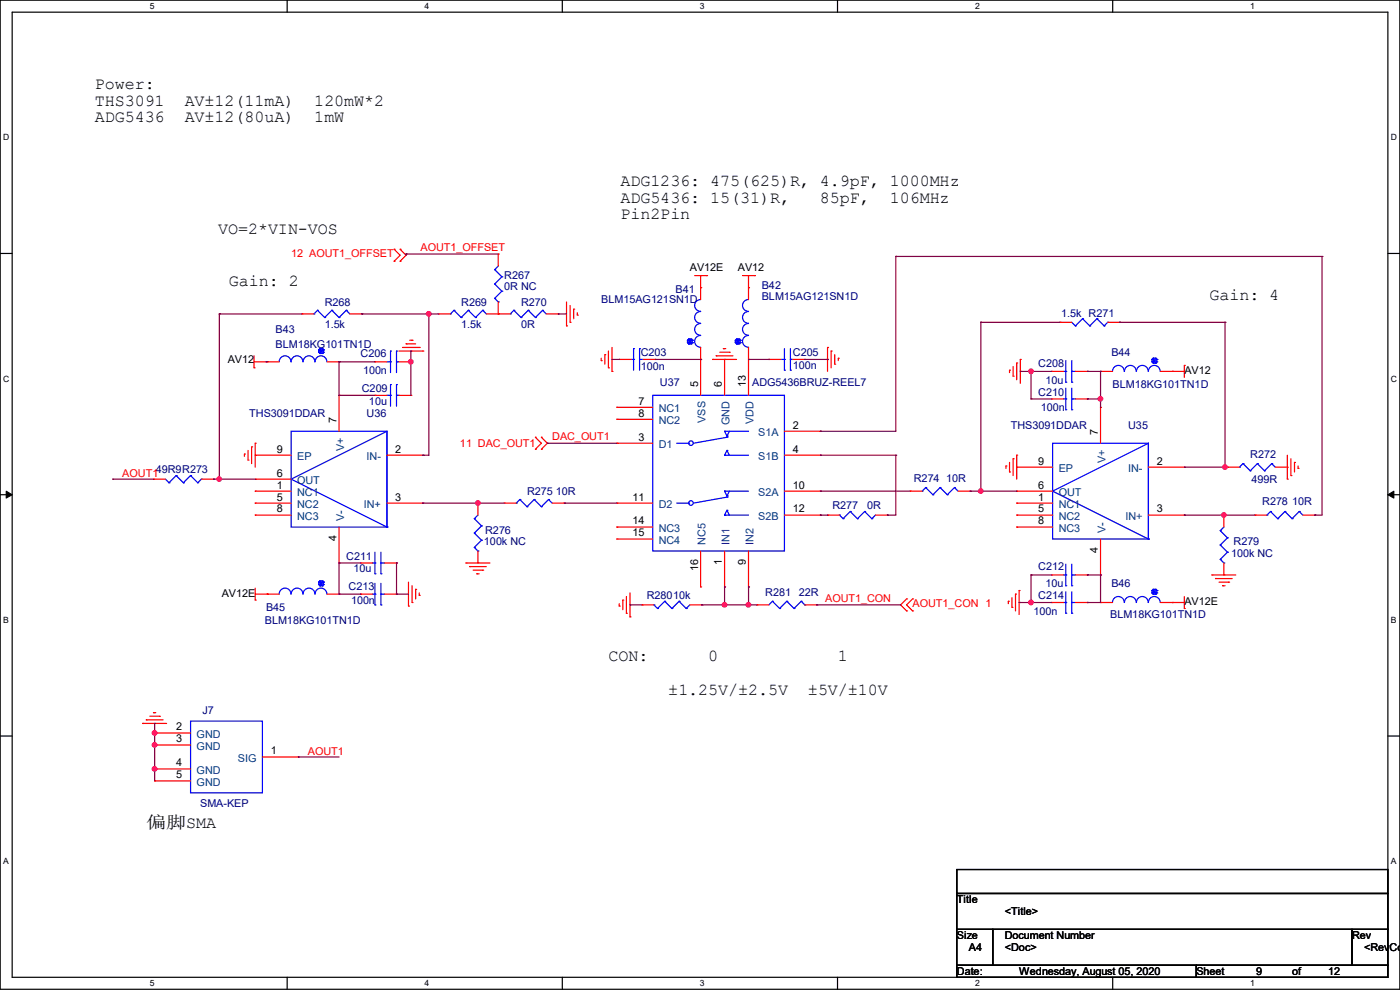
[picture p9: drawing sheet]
<svg xmlns="http://www.w3.org/2000/svg" width="297mm" height="210mm" viewBox="0 0 297 210" stroke-linecap="round" stroke-linejoin="round" font-family="sans-serif">
<path d="M0 0h297v209.8h-297zM2.6 2.6h291.8v204.7h-291.8z" fill="none" stroke="#000" stroke-width=".25"/>
<g fill="#fff">
<path d="M31.7 .3h1v2h-1z"/>
<path d="M31.7 207.6h1v1.9h-1z"/>
</g>
<path d="M60.9 0v2.6M60.9 207.3v2.5" fill="none" stroke="#000" stroke-width=".25"/>
<g fill="#fff">
<path d="M90.1 .3h1v2h-1z"/>
<path d="M90.1 207.6h1v1.9h-1z"/>
</g>
<path d="M119.3 0v2.6M119.3 207.3v2.5" fill="none" stroke="#000" stroke-width=".25"/>
<g fill="#fff">
<path d="M148.5 .3h.9v2h-.9z"/>
<path d="M148.5 207.6h.9v1.9h-.9z"/>
</g>
<path d="M177.7 0v2.6M177.7 207.3v2.5" fill="none" stroke="#000" stroke-width=".25"/>
<g fill="#fff">
<path d="M206.8 .3h1v2h-1z"/>
<path d="M206.8 207.6h1v1.9h-1z"/>
</g>
<path d="M236.1 0v2.6M236.1 207.3v2.5" fill="none" stroke="#000" stroke-width=".25"/>
<g fill="#fff">
<path d="M265.2 .3h1v2h-1z"/>
<path d="M265.2 207.6h1v1.9h-1z"/>
<path d="M.7 28.2h1.2v1.9h-1.2z"/>
<path d="M295.1 28.2h1.2v1.9h-1.2z"/>
<path d="M.7 79.3h1.2v2h-1.2z"/>
<path d="M295.1 79.3h1.2v2h-1.2z"/>
</g>
<path d="M0 53.8h2.6M294.4 53.8h2.6" fill="none" stroke="#000" stroke-width=".25"/>
<g fill="#fff">
<path d="M.7 130.5h1.2v2h-1.2z"/>
<path d="M295.1 130.5h1.1v2h-1.1z"/>
</g>
<path d="M0 104.9h2.6M294.4 104.9h2.6" fill="none" stroke="#000" stroke-width=".25"/>
<path d="M1.3 104.2l1.3 .7-1.3 .8zM294.4 104.9l1.3-.7v1.5z" fill="#000" stroke="#000" stroke-width=".21"/>
<g fill="#fff">
<path d="M.7 181.7h1.2v2h-1.2z"/>
<path d="M295.1 181.7h1.1v2h-1.1z"/>
</g>
<path d="M0 156.1h2.6M294.4 156.1h2.6M203 184.4h91.4v5.1h-91.4zM203 189.5h91.4v7.6h-91.4zM203 197.1h7.6v7.7h-7.6zM210.6 197.1h76.2v7.7h-76.2zM286.8 197.1h7.6v7.7h-7.6zM203 204.8h50.8v2.5h-50.8zM253.8 204.8h40.6v2.5h-40.6z" fill="none" stroke="#000" stroke-width=".25"/>
<g fill="none" stroke="#f00" stroke-width=".25">
<path d="M83.6 55.4h.1M83.6 52.9h.1M83.6 52.9l1.3 1.2-1.3 1.3M84.9 52.9h.1M84.9 55.4h.1M84.9 52.9l1.2 1.2-1.2 1.3M105.7 53.9h.1M105.7 53.9v2.5M147.4 58.5h2.5M148.6 58.5v5M149.9 58.5h.1M157.5 58.5h2.6"/>
<path d="M158.8 58.5v5M160.1 58.5h.1M53.9 78h.1M53.9 76.8h2.5M53.9 75.5v2.5M56.4 76.8h.1M56.7 76.8h.1M56.7 76.8h2.5M64.1 66.6h.1M64.1 66.6h2.5M69.4 76.8h2.5M71.9 76.8h.1"/>
<path d="M74.2 66.6h2.6M76.8 66.6h.1M79.5 76.8h.1M79.5 76.8h2.6M84.6 76.8h2.6M84.6 74.5h5.1M85.4 73.7h3.5M86.1 72.9h.1M86.1 72.9h2.1M86.9 72.2h.5M87.2 76.8h.1M87.4 72.2h.1"/>
<path d="M88.9 73.7h.1M89.7 74.5h.1M93 66.6h.1M93 66.6h2.5M103.2 66.6h5M105.7 66.6h.1M105.7 64.1v2.5M115.9 66.6h2.5M118.4 66.6h.1M120.2 69.1h.1M120.2 64.1v5M120.9 68.4h.1"/>
<path d="M120.9 64.8v3.6M121.7 65.6h.1M121.7 65.6v2M122.5 66.8h.1M122.5 66.3v.5M127.6 76.5h.1M127.6 76v.5M128.3 75.2h.1M128.3 75.2v2.1M129.1 78h.1M129.1 74.5v3.5M129.8 78.8h.1"/>
<path d="M129.8 73.7v5.1M131.4 76.2h.1M131.4 76.2h2.5M136.4 76.2h2.6M139 76.2h.1M148.6 61h.1M148.6 76.2h.1M148.6 73.7v10.2M151.2 76.2h.1M151.2 76.2h5.1M151.9 75.5h.1M151.9 75.5h3.6"/>
<path d="M152.7 74.7h2M153.5 74h.1M153.5 74h.5M153.7 76.2h.1M153.7 76.2v7.7M154.7 74.7h.1M158.8 61h.1M158.8 76.2h.1M158.8 73.7v10.2M163.1 76.2h.1M163.1 76.2h2.6M168.2 76.2h2.5"/>
<path d="M170.7 76.2h.1M175.6 73.7h.1M175.6 73.7v5.1M176.3 74.5h.1M176.3 74.5v3.5M177.1 77.3h.1M177.1 75.2v2.1M177.8 76h.1M177.8 76v.5M214.2 78.5h.1M214.2 78.5v.5M214.9 79.8h.1"/>
<path d="M214.9 77.8v2M215.7 77h.1M215.7 77v3.6M216.5 76.2h.1M216.5 76.2v5.1M223.1 78.8h.1M223.1 78.8h2.5M224.8 68.4h.1M224.8 68.4h2.6M228.1 78.8h2.6M230.7 78.8h.1M233.5 78.8h.1"/>
<path d="M233.5 78.8h2.5M235 68.4h2.5M237.5 68.4h.1M246.2 78.8h5M248.7 78.8h.1M251.2 77.5h.1M251.2 77.5v2.6M51.9 96.3h.1M51.9 96.3v.5M52.6 97.6h.1M52.6 95.5v2.1M53.4 94.8h.1"/>
<path d="M53.4 94.8v3.5M54.1 94h.1M54.1 96.6h.1M54.1 94v5.1M54.1 96.6h7.7M71.9 83.9h.1M71.9 83.9v7.6M79.5 83.9h.1M79.5 83.9h2.6M82.1 96.6h7.6M84.6 83.9h2.6M87.2 83.9h.1"/>
<path d="M89.7 96.6h.1M113.6 95.3h.1M113.6 92.8h.1M113.6 92.8l1.3 1.2-1.3 1.3M114.9 92.8h.1M114.9 95.3h.1M114.9 92.8l1.2 1.2-1.2 1.3M130.9 94h.1M130.9 86.4h.1M130.9 88.9h.1M130.9 94h7.6M130.9 86.4h7.6"/>
<path d="M130.9 88.9h7.6M166.4 96.6h7.6M166.4 91.5h7.6M174 91.5h.1M174 96.6h.1M213.4 98.8h.1M213.4 98.8v.6M214.2 98.1v2M214.9 97.3h.1M214.9 97.3v3.6M215.7 96.6h.1M215.7 99.1h.1"/>
<path d="M215.7 96.6v5M215.7 99.1h7.6M223.1 84.6h.1M223.1 84.6h2.5M228.1 84.6h2.6M230.7 84.6h.1M233.5 86.4h.1M233.5 86.4v7.6M243.6 99.1h7.6M251.2 99.1h.1M260.4 99.1h.1M260.4 99.1h2.5"/>
<path d="M270.6 99.1h2.5M273.1 99.1h.1M273.1 96.6v5M273.9 97.3v3.6M274.6 98.1h.1M274.6 98.1v2M275.4 99.4h.1M275.4 98.8v.6M32.6 101.6h.1M32.6 101.6h2.5M42.7 101.6h2.6M45.3 101.6h.1"/>
<path d="M54.1 101.6h.1M54.1 109.3h.1M54.1 104.2h.1M54.1 106.7h.1M54.1 109.3h7.7M54.1 106.7h7.7M54.1 101.6h7.7M54.1 104.2h7.7M71.9 119.4h.1M71.9 111.8v7.6M76.5 119.4h.1M76.5 119.4h2.5"/>
<path d="M81.6 119.4h2.5M82.1 106.7h7.6M84.1 119.4h.1M89.7 106.7h.1M98.8 119.4h.1M98.8 119.4h5.1M101.4 106.7h.1M101.4 119.4h.1M101.4 106.7v2.6M101.4 116.9v2.5M107 106.7h.1M107 106.7h2.5"/>
<path d="M117.1 106.7h2.6M119.7 106.7h.1M130.9 106.7h.1M130.9 111.8h.1M130.9 114.3h.1M130.9 106.7h7.6M130.9 111.8h7.6M130.9 114.3h7.6M148.6 116.9v7.6M153.7 116.9v7.6M158.8 116.9v7.6M166.4 109.3h7.6"/>
<path d="M166.4 104.2h7.6M174 104.2h.1M174 109.3h.1M175.6 109.3h.1M175.6 109.3h2.5M185.7 109.3h2.6M188.3 109.3h.1M193.1 104.2h.1M193.1 104.2h2.5M203.2 104.2h2.6M205.8 104.2h.1M214.2 100.1h.1"/>
<path d="M215.7 104.2h.1M215.7 111.8h.1M215.7 106.7h.1M215.7 109.3h.1M215.7 109.3h7.6M215.7 106.7h7.6M215.7 104.2h7.6M215.7 111.8h7.6M233.5 114.3v7.7M243.6 109.3h7.6M251.2 109.3h.1M259.6 109.3h.1"/>
<path d="M259.6 109.3v2.5M259.6 119.4v2.6M266.2 109.3h.1M266.2 109.3h2.6M273.1 101.6h.1M273.9 100.9h.1M276.4 109.3h2.5M278.9 109.3h.1M54.1 127.3h.1M54.1 126h5.1M54.1 124.8v2.5M56.7 126h.1"/>
<path d="M69.4 126h2.5M71.9 126h.1M76.5 126h.1M76.5 126h2.5M81.6 126h2.5M84.1 126h.1M86.7 128.6h.1M86.7 123.5v5.1M87.4 127.8h.1M87.4 124.2v3.6M88.2 125h.1M88.2 125v2"/>
<path d="M88.9 126.3h.1M88.9 125.8v.5M99.6 120.2h.1M99.6 120.2h3.6M100.4 120.9h2M101.1 121.7h.1M101.1 121.7h.5M102.4 120.9h.1M131.4 128.6h.1M131.4 128.1v.5M132.1 127.3h.1M132.1 127.3v2"/>
<path d="M132.9 130.1h.1M132.9 126.5v3.6M133.6 130.9h.1M133.6 125.8v5.1M136.2 128.3h.1M136.2 128.3h2.5M146.3 128.3h2.6M148.6 124.5h.1M148.9 128.3h.1M153.7 124.5h.1M158.8 124.5h.1M160.6 128.3h.1"/>
<path d="M160.6 128.3h2.5M170.7 128.3h2.6M173.3 128.3h.1M192.3 129.6h.1M192.3 127h.1M192.3 127l-1.2 1.3 1.2 1.3M193.6 127h.1M193.6 129.6h.1M193.6 127l-1.3 1.3 1.3 1.3M213.9 127.6h.1M213.9 127.6v.5M214.7 128.8h.1"/>
<path d="M214.7 126.8v2M215.4 126h.1M215.4 126v3.6M216.2 125.3h.1M216.2 125.3v5M223.1 122h.1M223.1 127.8h.1M223.1 122h2.5M223.1 127.8h2.5M228.1 122h2.6M228.1 127.8h2.6M230.7 122h.1"/>
<path d="M230.7 127.8h.1M233.5 122h.1M233.5 127.8h.1M233.5 127.8h2.5M246.2 127.8h5M248.7 127.8h.1M251.2 129.1h.1M251.2 126.5v2.6M257.1 122h.1M257.1 122h5.1M257.9 122.7h.1M257.9 122.7h3.5"/>
<path d="M258.6 123.5h2M259.4 124.2h.1M259.4 124.2h.5M259.6 122h.1M260.6 123.5h.1M30.3 153.5h.1M30.3 153.5h5M31 152.7h.1M31 152.7h3.6M31.8 151.9h2M32.6 151.2h.1M32.6 151.2h.5"/>
<path d="M32.8 155.5h.1M32.8 158h.1M32.8 155.5h7.6M32.8 158h7.6M33.8 151.9h.1M32.8 163.1h.1M32.8 165.7h.1M32.8 163.1h7.6M32.8 165.7h7.6M55.7 160.6h7.6M63.3 160.6h.1"/>
</g>
<g fill="none" stroke="#00f" stroke-width=".25">
<path d="M104.9 57.2h.1M104.9 57.2l1.6 1.5M105.7 56.4l-.8 .8M106.5 58.7h.1M106.5 58.7l-1.6 1.5M59.2 76.8a1.25 1.25 0 0 1 1.3-1.3 1.25 1.25 0 0 1 1.2 1.3M61.8 76.8a1.27 1.27 0 0 1 1.2-1.3 1.27 1.27 0 0 1 1.3 1.3 1.27 1.27 0 0 1 1.3-1.3 1.27 1.27 0 0 1 1.2 1.3 1.25 1.25 0 0 1 1.3-1.3 1.25 1.25 0 0 1 1.2 1.3M66.6 66.6h.1M67.4 65.8h.1M67.4 65.8l1.5 1.6M67.4 65.8l-.8 .8M67.6 74.2h.1"/>
<path d="M67.6 74.7h.1M67.6 74.2l1 .5M67.6 74.2v.5M67.6 74.7l.3 .3M67.9 74h.1M67.9 75h.1M67.9 74h.5M67.9 74l.5 1M67.9 74l-.3 .2M67.9 75h.5M68.4 74h.1M68.4 75h.1"/>
<path d="M68.4 74l.2 .2M68.4 74l-.5 1M68.6 74.7h.1M68.6 74.2h.1M68.6 74.7l-.2 .3M68.6 74.2v.5M68.6 74.2l-1 .5M68.9 67.4h.1M70.4 65.8h.1M70.4 65.8l1.5 1.6M70.4 65.8l-1.5 1.6M71.9 67.4h.1"/>
<path d="M73.4 65.8h.1M73.4 65.8l.8 .8M73.4 65.8l-1.5 1.6M82.1 76.8h.7M82.8 74.5h.1M82.8 76.8h.1M82.8 74.5v4.5M84.1 76.8h.1M84.1 74.5h.1M84.1 76.8h.5M84.1 74.5v4.5M95.5 66.6h.1"/>
<path d="M96.3 65.8h.1M96.3 65.8l-.8 .8M96.3 65.8l1.5 1.6M97.8 67.4h.1M99.4 65.8h.1M99.4 65.8l-1.6 1.6M99.4 65.8l1.5 1.6M100.9 67.4h.1M102.4 65.8h.1M102.4 65.8l-1.5 1.6M102.4 65.8l.8 .8M104.9 60.2h.1"/>
<path d="M104.9 63.3h.1M104.9 60.2l1.6 1.6M104.9 63.3l.8 .8M105.7 64.1h.1M106.5 61.8h.1M106.5 61.8l-1.6 1.5M108.2 66.6h.1M109 65.8h.1M109 65.8l1.5 1.6M109 65.8l-.8 .8M110.5 67.4h.1M112.1 65.8h.1"/>
<path d="M112.1 65.8l1.5 1.6M112.1 65.8l-1.6 1.6M113.6 67.4h.1M115.1 65.8h.1M115.1 65.8l.8 .8M115.1 65.8l-1.5 1.6M133.9 76.2h.5M134.4 76.2h.1M134.4 74h.1M134.4 74v4.5M135.7 74h.1M135.7 76.2h.1"/>
<path d="M135.7 76.2h.7M135.7 74v4.5M145.8 72.7h.1M145.8 72.2h.1M145.8 72.7l.3 .2M145.8 72.2v.5M145.8 72.2l1.1 .5M146.1 71.9h.1M146.1 72.9h.1M146.1 71.9l.5 1M146.1 72.9h.5M146.1 71.9l-.3 .3"/>
<path d="M146.1 71.9h.5M146.6 72.9h.1M146.6 71.9h.1M146.6 71.9l.3 .3M146.6 71.9l-.5 1M146.9 72.7h.1M146.9 72.2h.1M146.9 72.7l-.3 .2M146.9 72.2l-1.1 .5M146.9 72.2v.5M148.6 71.2a1.25 1.25 0 0 0-1.2 1.2 1.25 1.25 0 0 0 1.2 1.3M148.6 63.5a1.25 1.25 0 0 0-1.2 1.3 1.25 1.25 0 0 0 1.2 1.2"/>
<path d="M148.6 66.1a1.25 1.25 0 0 0-1.2 1.2 1.25 1.25 0 0 0 1.2 1.3M148.6 68.6a1.25 1.25 0 0 0-1.2 1.3 1.25 1.25 0 0 0 1.2 1.2M156 72.7h.1M156 72.2h.1M156 72.7l.3 .2M156 72.2v.5M156 72.2l1 .5M156.3 71.9h.1M156.3 72.9h.1M156.3 72.9h.5M156.3 71.9h.5M156.3 71.9l.5 1"/>
<path d="M156.3 71.9l-.3 .3M156.8 72.9h.1M156.8 71.9h.1M156.8 71.9l.2 .3M156.8 71.9l-.5 1M157 72.7h.1M157 72.2h.1M157 72.7l-.2 .2M157 72.2l-1 .5M157 72.2v.5M158.8 71.2a1.25 1.25 0 0 0-1.3 1.2 1.25 1.25 0 0 0 1.3 1.3M158.8 63.5a1.25 1.25 0 0 0-1.3 1.3 1.25 1.25 0 0 0 1.3 1.2"/>
<path d="M158.8 66.1a1.25 1.25 0 0 0-1.3 1.2 1.25 1.25 0 0 0 1.3 1.3M158.8 68.6a1.25 1.25 0 0 0-1.3 1.3 1.25 1.25 0 0 0 1.3 1.2M165.7 76.2h.7M166.4 78.5h.1M166.4 76.2h.1M166.4 74v4.5M167.7 76.2h.1M167.7 78.5h.1M167.7 76.2h.5M167.7 74v4.5M225.6 78.8h.5M226.1 78.8h.1"/>
<path d="M226.1 76.5v4.6M227.4 78.8h.1M227.4 78.8h.7M227.4 76.5v4.6M227.4 68.4l.7 .7M228.1 69.1h.1M229.7 67.6h.1M229.7 67.6l-1.6 1.5M229.7 67.6l1.5 1.5M231.2 69.1h.1M232.7 67.6h.1M232.7 67.6l-1.5 1.5"/>
<path d="M232.7 67.6l1.5 1.5M234.2 69.1h.1M235 68.4h.1M235 68.4l-.8 .7M236 78.8a1.25 1.25 0 0 1 1.3-1.3 1.25 1.25 0 0 1 1.2 1.3M238.5 78.8a1.25 1.25 0 0 1 1.3-1.3 1.25 1.25 0 0 1 1.2 1.3M241.1 78.8a1.25 1.25 0 0 1 1.2-1.3 1.25 1.25 0 0 1 1.3 1.3M243.6 78.8a1.25 1.25 0 0 1 1.3-1.3 1.25 1.25 0 0 1 1.2 1.3M244.4 76.2h.1M244.4 76.8h.1M244.4 76.2v.6M244.4 76.2l1 .6"/>
<path d="M244.4 76.8l.2 .2M244.6 76h.1M244.6 77h.1M244.6 76h.6M244.6 76l.6 1M244.6 76l-.2 .2M244.6 77h.6M245.2 76h.1M245.2 77h.1M245.2 76l.2 .2M245.2 76l-.6 1M245.4 76.8h.1"/>
<path d="M245.4 76.2h.1M245.4 76.2v.6M245.4 76.8l-.2 .2M245.4 76.2l-1 .6M61.8 91.5h20.3v20.3h-20.3zM82.1 83.9h.7M82.8 81.6h.1M82.8 83.9h.1M82.8 81.6v4.5M84.1 83.9h.1M84.1 81.6h.1M84.1 81.6v4.5"/>
<path d="M84.1 83.9h.5M138.5 83.9h27.9v33h-27.9zM143.6 94h2.5M146.1 94h.1M153.7 91.5h.1M153.7 96.6h.1M153.7 91.5h5.1M153.7 96.6h5.1M153.7 91.5l.5 1M154.2 92.8h.1M154.2 92.5h.1M154.2 95.5h.1"/>
<path d="M154.2 92.8l-7.1 1.2M154.2 95.5l.5 1.1M154.2 95.5l-.5 1.1M154.7 91.5l-.5 1M223.3 94h20.3v20.3h-20.3zM225.6 84.6h.5M226.1 81.1h.1M226.1 84.6h.1M226.1 86.9h.1M226.1 82.3v4.6M227.4 81.1h.1M227.4 86.9h.1"/>
<path d="M227.4 84.6h.1M227.4 82.3v4.6M227.4 84.6h.7M262.9 99.1h.1M263.7 98.3h.1M263.7 98.3l1.5 1.6M263.7 98.3l-.8 .8M265.2 99.9h.1M266.7 98.3h.1M266.7 98.3l1.6 1.6M266.7 98.3l-1.5 1.6M268.3 99.9h.1"/>
<path d="M269.8 98.3h.1M269.8 98.3l.8 .8M269.8 98.3l-1.5 1.6M35.1 101.6l.8 .8M35.9 102.4h.1M37.4 100.9h.1M37.4 100.9l-1.5 1.5M37.4 100.9l1.5 1.5M38.9 102.4h.1M40.4 100.9h.1M40.4 100.9l-1.5 1.5M40.4 100.9l1.6 1.5"/>
<path d="M42 102.4h.1M42.7 101.6h.1M42.7 101.6l-.7 .8M61.8 101.6h.1M61.8 101.6l20.3-10.1v20.3M61.8 101.6l20.3 10.2M79 119.4h.5M79.5 119.4h.1M79.5 117.1v4.6M80.8 119.4h.1M80.8 119.4h.8M80.8 117.1v4.6"/>
<path d="M82.1 111.8h.1M100.6 110h.1M100.6 113.1h.1M100.6 116.1h.1M100.6 110l1.6 1.5M100.6 113.1l1.6 1.5M100.6 116.1l.8 .8M101.4 116.9h.1M101.4 109.3l-.8 .7M102.2 111.5h.1M102.2 114.6h.1M102.2 111.5l-1.6 1.6"/>
<path d="M102.2 114.6l-1.6 1.5M109.5 106.7h.1M110.3 106h.1M110.3 106l1.5 1.5M110.3 106l-.8 .7M111.8 107.5h.1M113.3 106h.1M113.3 106l1.6 1.5M113.3 106l-1.5 1.5M114.9 107.5h.1M116.4 106h.1M116.4 106l.7 .7"/>
<path d="M116.4 106l-1.5 1.5M143.6 106.7h2.5M146.1 106.7h.1M153.7 104.2h.1M153.7 109.3h.1M153.7 104.2h5.1M153.7 109.3h5.1M153.7 104.2l.5 1M154.2 105.2h.1M154.2 108.2h.1M154.2 105.5h.1M154.2 108.2l-.5 1.1"/>
<path d="M154.2 108.2l.5 1.1M154.2 105.5l-7.1 1.2M154.7 104.2l-.5 1M178.1 109.3h.1M178.1 109.3l.8 .7M178.9 110h.1M180.4 108.5h.1M180.4 108.5l1.5 1.5M180.4 108.5l-1.5 1.5M181.9 110h.1M183.4 108.5h.1M183.4 108.5l1.6 1.5"/>
<path d="M183.4 108.5l-1.5 1.5M185 110h.1M185.7 109.3l-.7 .7M195.6 104.2h.1M196.4 103.4h.1M196.4 103.4l1.5 1.5M196.4 103.4l-.8 .8M197.9 104.9h.1M199.4 103.4h.1M199.4 103.4l1.6 1.5M199.4 103.4l-1.5 1.5M201 104.9h.1"/>
<path d="M202.5 103.4h.1M202.5 103.4l.7 .8M202.5 103.4l-1.5 1.5M223.3 104.2h.1M223.3 104.2l20.3-10.2v20.3M223.3 104.2l20.3 10.1M226.1 119.7v4.5M227.4 119.7v4.5M243.6 114.3h.1M258.9 112.6h.1M258.9 115.6h.1M258.9 118.7h.1"/>
<path d="M258.9 112.6l1.5 1.5M258.9 115.6l1.5 1.5M258.9 118.7l.7 .7M259.6 119.4h.1M259.6 111.8l-.7 .8M260.4 114.1h.1M260.4 117.1h.1M260.4 114.1l-1.5 1.5M260.4 117.1l-1.5 1.6M268.8 109.3h.1M269.5 108.5h.1M269.5 108.5l1.6 1.5"/>
<path d="M269.5 108.5l-.7 .8M271.1 110h.1M272.6 108.5h.1M272.6 108.5l1.5 1.5M272.6 108.5l-1.5 1.5M274.1 110h.1M275.6 108.5h.1M275.6 108.5l.8 .8M275.6 108.5l-1.5 1.5M59.2 126a1.25 1.25 0 0 1 1.3-1.2 1.25 1.25 0 0 1 1.2 1.2M61.8 126a1.27 1.27 0 0 1 1.2-1.2 1.27 1.27 0 0 1 1.3 1.2 1.27 1.27 0 0 1 1.3-1.2 1.27 1.27 0 0 1 1.2 1.2 1.25 1.25 0 0 1 1.3-1.2 1.25 1.25 0 0 1 1.2 1.2M67.6 123.5h.1"/>
<path d="M67.6 124h.1M67.6 123.5v.5M67.6 123.5l1 .5M67.6 124l.3 .2M67.9 123.2h.1M67.9 124.2h.1M67.9 123.2h.5M67.9 123.2l.5 1M67.9 123.2l-.3 .3M67.9 124.2h.5M68.4 123.2h.1M68.4 124.2h.1"/>
<path d="M68.4 123.2l.2 .3M68.4 123.2l-.5 1M68.6 124h.1M68.6 123.5h.1M68.6 123.5v.5M68.6 124l-.2 .2M68.6 123.5l-1 .5M79 126h.5M79.5 121.7h.1M79.5 126h.1M79.5 128.3h.1M79.5 123.7v4.6"/>
<path d="M80.8 121.7h.1M80.8 128.3h.1M80.8 126h.1M80.8 123.7v4.6M80.8 126h.8M138.7 128.3h.1M138.7 128.3l.8 .8M139.5 129.1h.1M141 127.6h.1M141 127.6l1.5 1.5M141 127.6l-1.5 1.5M142.5 129.1h.1"/>
<path d="M144.1 127.6h.1M144.1 127.6l1.5 1.5M144.1 127.6l-1.6 1.5M145.6 129.1h.1M146.3 128.3l-.7 .8M163.9 127.6h.1M163.9 127.6l-.8 .7M163.9 127.6l1.5 1.5M165.4 129.1h.1M166.9 127.6h.1M166.9 127.6l-1.5 1.5M166.9 127.6l1.5 1.5"/>
<path d="M168.4 129.1h.1M170 127.6h.1M170 127.6l-1.6 1.5M170 127.6l.7 .7M170.7 128.3h.1M225.6 122h.5M225.6 127.8h.5M226.1 122h.1M226.1 124.2h.1M226.1 127.8h.1M226.1 130.1h.1M226.1 125.5v4.6"/>
<path d="M227.4 124.2h.1M227.4 122h.1M227.4 130.1h.1M227.4 127.8h.1M227.4 125.5v4.6M227.4 122h.7M227.4 127.8h.7M236 127.8a1.25 1.25 0 0 1 1.3-1.3 1.25 1.25 0 0 1 1.2 1.3M238.5 127.8a1.25 1.25 0 0 1 1.3-1.3 1.25 1.25 0 0 1 1.2 1.3M241.1 127.8a1.25 1.25 0 0 1 1.2-1.3 1.25 1.25 0 0 1 1.3 1.3M243.6 127.8a1.25 1.25 0 0 1 1.3-1.3 1.25 1.25 0 0 1 1.2 1.3M244.4 125.3h.1"/>
<path d="M244.4 125.8h.1M244.4 125.3l1 .5M244.4 125.3v.5M244.4 125.8l.2 .2M244.6 125h.1M244.6 126h.1M244.6 126h.6M244.6 125h.6M244.6 125l.6 1M244.6 125l-.2 .3M245.2 125h.1M245.2 126h.1"/>
<path d="M245.2 125l.2 .3M245.2 125l-.6 1M245.4 125.8h.1M245.4 125.3h.1M245.4 125.8l-.2 .2M245.4 125.3v.5M245.4 125.3l-1 .5M40.4 153h15.3v15.2h-15.3z"/>
<circle cx="146.6" cy="94" r=".49"/>
<circle cx="146.6" cy="106.7" r=".49"/>
</g>
<g fill="none" stroke="#800040" stroke-width=".25">
<path d="M86.1 53.9h.1M86.1 53.9h19.6M86.1 53.9v.2M190 54.4h.1M190 54.4v37.1h-16M190 54.4h90.5M280.5 54.4h.1M280.5 54.4v54.9h-1.6M46.5 66.6h.1M46.5 66.6h17.6M46.5 66.6v35M56.4 76.8h.1"/>
<path d="M56.4 76.8h.3M71.9 76.8h.1M71.9 76.8h7.6M71.9 76.8v7.1M76.8 66.6h.1M76.8 66.6h16.2M87.2 74.5h.1M87.2 76.8h.1M87.2 74.5v9.4M91 66.6h.1M91 66.6v30h-1.3M118.4 66.6h.1"/>
<path d="M118.4 66.6h1.8M129.8 76.2h.1M129.8 76.2h1.6M139 76.2h9.6M148.6 76.2h.1M158.8 76.2h4.3M163.1 76.2h.1M170.7 76.2h4.9M175.6 76.2h.1M208.1 68.4h.1M208.1 68.4h16.7M208.1 68.4v35.8"/>
<path d="M216.5 78.8h.1M216.5 78.8h6.6M218.7 78.8h.1M218.7 78.8v5.8M230.7 78.8h.1M230.7 78.8h2.8M233.5 78.8h.1M233.5 78.8v7.6M237.5 68.4h.1M237.5 68.4h22.4M259.9 68.4h.1M259.9 68.4v30.7"/>
<path d="M71.9 83.9h.1M71.9 83.9h7.6M89.7 96.6h.1M116.1 94h.1M116.1 94h14.8M174 96.6h.1M174 91.5h.1M174 96.6h16M190 96.6h.1M190 96.6v12.7h-1.7M218.7 84.6h.1M218.7 84.6h4.4"/>
<path d="M230.7 84.6h.1M230.7 84.6h2.8M233.5 84.6h.1M251.2 99.1h.1M251.2 99.1h9.2M259.9 99.1h.1M23.9 101.6h.1M23.9 101.6h8.7M45.3 101.6h.1M45.3 101.6h8.8M46.5 101.6h.1M71.9 119.4h.1"/>
<path d="M71.9 119.4v6.6M71.9 119.4h4.6M84.1 119.4h.1M84.1 119.4v6.6M89.7 106.7h.1M89.7 106.7h17.3M101.4 106.7h.1M119.7 106.7h.1M119.7 106.7h11.2M174 109.3h.1M174 104.2h.1M174 109.3h1.6"/>
<path d="M174 104.2h19.1M188.3 109.3h.1M205.8 104.2h.1M205.8 104.2h9.9M208.1 104.2h.1M251.2 109.3h.1M251.2 109.3h15M259.6 109.3h.1M278.9 109.3h.1M71.9 126h.1M71.9 126h4.6M84.1 126h.1"/>
<path d="M84.1 126h2.6M133.6 128.3h.1M133.6 128.3h2.6M148.9 128.3h.1M148.9 128.3h11.7M153.7 124.5h.1M153.7 128.3h.1M153.7 124.5v3.8M158.8 124.5h.1M158.8 128.3h.1M158.8 124.5v3.8M173.3 128.3h.1"/>
<path d="M173.3 128.3h17.8M216.2 127.8h.1M216.2 127.8h6.9M218.7 127.8h.1M218.7 122h.1M218.7 122v5.8M218.7 122h4.4M230.7 122h.1M230.7 127.8h.1M230.7 122h2.8M233.5 122h.1M233.5 122v5.8h-2.8"/>
<path d="M32.8 155.5h.1M32.8 158h.1M32.8 153.5h.1M32.8 153.5v12.2M32.8 163.1h.1M63.3 160.6h.1M63.3 160.6h8.6"/>
</g>
<g fill="#f0f" stroke="#f0f" stroke-width=".25">
<circle cx="158.8" cy="128.3" r=".49"/>
<circle cx="153.7" cy="128.3" r=".49"/>
<circle cx="233.4" cy="84.6" r=".49"/>
<circle cx="259.9" cy="99.1" r=".49"/>
<circle cx="46.5" cy="101.6" r=".49"/>
<circle cx="91" cy="66.6" r=".49"/>
<circle cx="218.7" cy="78.8" r=".49"/>
<circle cx="208" cy="104.2" r=".49"/>
<circle cx="218.7" cy="127.8" r=".49"/>
<circle cx="87.1" cy="76.7" r=".49"/>
<circle cx="259.6" cy="109.2" r=".49"/>
<circle cx="101.4" cy="106.7" r=".49"/>
<circle cx="32.8" cy="163.1" r=".49"/>
<circle cx="32.8" cy="158" r=".49"/>
<circle cx="32.8" cy="155.5" r=".49"/>
</g>
<g font-size="3.6">
<text x="20.1" y="18.8">Power:</text>
<text x="20.1" y="22.4">THS3091</text>
<text x="39.2" y="22.4">AV±12(11mA)</text>
<text x="66.7" y="22.4">120mW*2</text>
<text x="20.1" y="26">ADG5436</text>
<text x="39.2" y="26">AV±12(80uA)</text>
<text x="66.7" y="26">1mW</text>
<text x="131.6" y="39.4">ADG1236: 475(625)R, 4.9pF, 1000MHz</text>
<text x="131.6" y="43">ADG5436: 15(31)R,</text>
<text x="131.6" y="46.5">Pin2Pin</text>
<text x="173.9" y="43">85pF,</text>
<text x="188.8" y="43">106MHz</text>
<text x="46.3" y="49.6">VO=2*VIN-VOS</text>
<text x="48.6" y="60.7">Gain: 2</text>
<text x="256.6" y="63.5">Gain: 4</text>
<text x="129.1" y="140.2">CON:</text>
<text x="150.2" y="140.2">0</text>
<text x="177.8" y="140.2">1</text>
<text x="141.8" y="147.4">±1.25V/±2.5V</text>
<text x="171.4" y="147.4">±5V/±10V</text>
<text x="31" y="175.6">偏脚SMA</text>
</g>
<g font-size="2.3" fill="#f00">
<text x="89.2" y="53.2">AOUT1_OFFSET</text>
<text x="61.8" y="54.4">12 AOUT1_OFFSET</text>
<text x="97.6" y="94.8">11 DAC_OUT1</text>
<text x="117.1" y="93.3">DAC_OUT1</text>
<text x="26" y="101.1">AOUT1</text>
<text x="175.1" y="127.6">AOUT1_CON</text>
<text x="193.6" y="128.9">AOUT1_CON 1</text>
<text x="65.3" y="160.1">AOUT1</text>
</g>
<g font-size="2.3" fill="#000080">
<text x="107" y="59.3">R267</text>
<text x="68.9" y="64.9">R268</text>
<text x="97.8" y="64.9">R269</text>
<text x="107" y="61.6">0R NC</text>
<text x="110.5" y="64.9">R270</text>
<text x="127.6" y="64.3">BLM15AG121SN1D</text>
<text x="143.3" y="62.1">B41</text>
<text x="161.6" y="61.3">B42</text>
<text x="161.6" y="63.6">BLM15AG121SN1D</text>
<text x="58.5" y="70.7">B43</text>
<text x="68.9" y="69.7">1.5k</text>
<text x="97.8" y="69.7">1.5k</text>
<text x="110.5" y="69.7">0R</text>
<text x="225.1" y="67.1">1.5k R271</text>
<text x="58.5" y="73.7">BLM18KG101TN1D</text>
<text x="76.5" y="75.8">C206</text>
<text x="135.9" y="75.5">C203</text>
<text x="168.2" y="75.5">C205</text>
<text x="220.3" y="77.8">C208</text>
<text x="235.8" y="75.5">B44</text>
<text x="76.8" y="83.1">C209</text>
<text x="77" y="79.3">100n</text>
<text x="135.9" y="78.6">100n</text>
<text x="140" y="81.9">U37</text>
<text x="159.6" y="81.9">ADG5436BRUZ-REEL7</text>
<text x="168.2" y="78.3">100n</text>
<text x="220.3" y="83.9">C210</text>
<text x="221.8" y="81.4">10u</text>
<text x="236" y="82.4">BLM18KG101TN1D</text>
<text x="52.9" y="88.5">THS3091DDAR</text>
<text x="77.8" y="88.5">U36</text>
<text x="78.3" y="85.9">10u</text>
<text x="220.8" y="87.2">100n</text>
<text x="214.4" y="91">THS3091DDAR</text>
<text x="239.3" y="91">U35</text>
<text x="33.1" y="100.4">49R9R273</text>
<text x="265.2" y="97.1">R272</text>
<text x="111.8" y="105">R275</text>
<text x="117.9" y="105">10R</text>
<text x="193.9" y="102.2">R274</text>
<text x="200.7" y="102.2">10R</text>
<text x="265.5" y="102.4">499R</text>
<text x="267.8" y="107">R278</text>
<text x="274.1" y="107">10R</text>
<text x="102.9" y="113.4">R276</text>
<text x="176.6" y="108">R277</text>
<text x="183.9" y="108">0R</text>
<text x="73.5" y="118.7">C211</text>
<text x="102.7" y="115.7">100k NC</text>
<text x="261.2" y="118.2">100k NC</text>
<text x="261.7" y="115.7">R279</text>
<text x="74" y="125.1">C213</text>
<text x="75" y="121.2">10u</text>
<text x="220.3" y="121">C212</text>
<text x="221.8" y="124.5">10u</text>
<text x="235.8" y="124.5">B46</text>
<text x="56.4" y="129.6">B45</text>
<text x="74.5" y="128.1">100n</text>
<text x="137.2" y="127.1">R28010k</text>
<text x="162.4" y="126.3">R281</text>
<text x="169.5" y="126.3">22R</text>
<text x="219.3" y="130.4">100n</text>
<text x="220.3" y="127.1">C214</text>
<text x="235.5" y="131.1">BLM18KG101TN1D</text>
<text x="56.2" y="132.4">BLM18KG101TN1D</text>
<text x="43" y="151.5">J7</text>
<text x="42.5" y="171.3">SMA-KEP</text>
</g>
<g font-size="2.3">
<text x="146.4" y="57.5">AV12E</text>
<text x="156.5" y="57.5">AV12</text>
<text x="48.3" y="77">AV12</text>
<text x="148.1" y="82.1" transform="rotate(-90 148.1 82.1)">5</text>
<text x="153.2" y="82.1" transform="rotate(-90 153.2 82.1)">6</text>
<text x="158.2" y="82.1" transform="rotate(-90 158.2 82.1)">13</text>
<text x="251.3" y="79.3">AV12</text>
<text x="71.4" y="89.7" transform="rotate(-90 71.4 89.7)">7</text>
<text x="135.4" y="85.9">7</text>
<text x="135.4" y="88.4">8</text>
<text x="135.4" y="93.5">3</text>
<text x="168.2" y="90.9">2</text>
<text x="232.9" y="92.2" transform="rotate(-90 232.9 92.2)">7</text>
<text x="58.7" y="101.1">6</text>
<text x="58.7" y="96">9</text>
<text x="83.9" y="96">2</text>
<text x="168.2" y="96">4</text>
<text x="220.3" y="98.6">9</text>
<text x="245.4" y="98.6">2</text>
<text x="58.7" y="103.6">1</text>
<text x="58.7" y="106.2">5</text>
<text x="83.9" y="106.2">3</text>
<text x="134.2" y="106.2">11</text>
<text x="168.2" y="103.6">10</text>
<text x="220.3" y="103.6">6</text>
<text x="220.3" y="106.2">1</text>
<text x="58.7" y="108.7">8</text>
<text x="134.2" y="111.3">14</text>
<text x="134.2" y="113.8">15</text>
<text x="168.2" y="108.7">12</text>
<text x="220.3" y="111.3">8</text>
<text x="220.3" y="108.7">5</text>
<text x="245.4" y="108.7">3</text>
<text x="71.4" y="114.8" transform="rotate(-90 71.4 114.8)">4</text>
<text x="153.2" y="119.9" transform="rotate(-90 153.2 119.9)">1</text>
<text x="158.2" y="119.9" transform="rotate(-90 158.2 119.9)">9</text>
<text x="232.9" y="117.4" transform="rotate(-90 232.9 117.4)">4</text>
<text x="148.1" y="121.2" transform="rotate(-90 148.1 121.2)">16</text>
<text x="47" y="126.6">AV12E</text>
<text x="251.3" y="128.4">AV12E</text>
<text x="37.4" y="154.9">2</text>
<text x="37.4" y="157.5">3</text>
<text x="57.5" y="160">1</text>
<text x="37.4" y="162.6">4</text>
<text x="37.4" y="165.1">5</text>
<text x="203" y="191.6">Title</text>
<text x="213.2" y="194.1">&lt;Title&gt;</text>
<text x="203" y="199.2">Size</text>
<text x="205.5" y="201.8">A4</text>
<text x="213.2" y="199.2">Document Number</text>
<text x="213.2" y="201.8">&lt;Doc&gt;</text>
<text x="286.8" y="199.2">Rev</text>
<text x="289.4" y="201.8">&lt;RevCod</text>
<text x="203" y="206.8">Date:</text>
<text x="216.2" y="206.8">Wednesday, August 05, 2020</text>
<text x="253.8" y="206.8">Sheet</text>
<text x="266.5" y="206.8">9</text>
<text x="274.1" y="206.8">of</text>
<text x="281.7" y="206.8">12</text>
</g>
<g font-size="2.3" fill="#004080">
<text x="139.8" y="87.5">NC1</text>
<text x="149.7" y="89.7" transform="rotate(-90 149.7 89.7)">VSS</text>
<text x="159.9" y="90" transform="rotate(-90 159.9 90)">VDD</text>
<text x="73" y="95.6" transform="rotate(-90 73 95.6)">V+</text>
<text x="139.8" y="95.1">D1</text>
<text x="139.8" y="90">NC2</text>
<text x="154.8" y="90.2" transform="rotate(-90 154.8 90.2)">GND</text>
<text x="160.8" y="92.5">S1A</text>
<text x="63" y="97.6">EP</text>
<text x="77.8" y="97.6">IN-</text>
<text x="160.8" y="97.6">S1B</text>
<text x="224.6" y="100.2">EP</text>
<text x="234.5" y="98.2" transform="rotate(-90 234.5 98.2)">V+</text>
<text x="239.3" y="100.2">IN-</text>
<text x="63" y="102.7">OUT</text>
<text x="63" y="105.2">NC1</text>
<text x="63" y="107.8">NC2</text>
<text x="77.2" y="107.8">IN+</text>
<text x="139.8" y="107.8">D2</text>
<text x="160.8" y="105.2">S2A</text>
<text x="224.6" y="105.2">OUT</text>
<text x="224.6" y="107.8">NC1</text>
<text x="63" y="110.3">NC3</text>
<text x="73" y="110.5" transform="rotate(-90 73 110.5)">V-</text>
<text x="139.8" y="112.9">NC3</text>
<text x="160.8" y="110.3">S2B</text>
<text x="224.6" y="112.9">NC3</text>
<text x="224.6" y="110.3">NC2</text>
<text x="234.5" y="113.1" transform="rotate(-90 234.5 113.1)">V-</text>
<text x="238.7" y="110.3">IN+</text>
<text x="139.8" y="115.4">NC4</text>
<text x="149.7" y="115.6" transform="rotate(-90 149.7 115.6)">NC5</text>
<text x="154.8" y="115.6" transform="rotate(-90 154.8 115.6)">IN1</text>
<text x="159.9" y="115.6" transform="rotate(-90 159.9 115.6)">IN2</text>
<text x="41.7" y="156.5">GND</text>
<text x="41.7" y="159.1">GND</text>
<text x="50.5" y="161.6">SIG</text>
<text x="41.7" y="164.2">GND</text>
<text x="41.7" y="166.7">GND</text>
</g>
<g font-size="1.8">
<text x="31.8" y="1.9">5</text>
<text x="90.1" y="1.9">4</text>
<text x="148.5" y="1.9">3</text>
<text x="206.8" y="1.9">2</text>
<text x="265.2" y="1.9">1</text>
<text x=".7" y="29.8">D</text>
<text x="295.1" y="29.8">D</text>
<text x=".7" y="80.9">C</text>
<text x="295.1" y="80.9">C</text>
<text x=".7" y="132.1">B</text>
<text x="295.1" y="132.1">B</text>
<text x=".7" y="183.3">A</text>
<text x="295.1" y="183.3">A</text>
<text x="31.8" y="209.2">5</text>
<text x="90.1" y="209.2">4</text>
<text x="148.5" y="209.2">3</text>
<text x="206.8" y="209.2">2</text>
<text x="265.2" y="209.2">1</text>
</g>
</svg>
